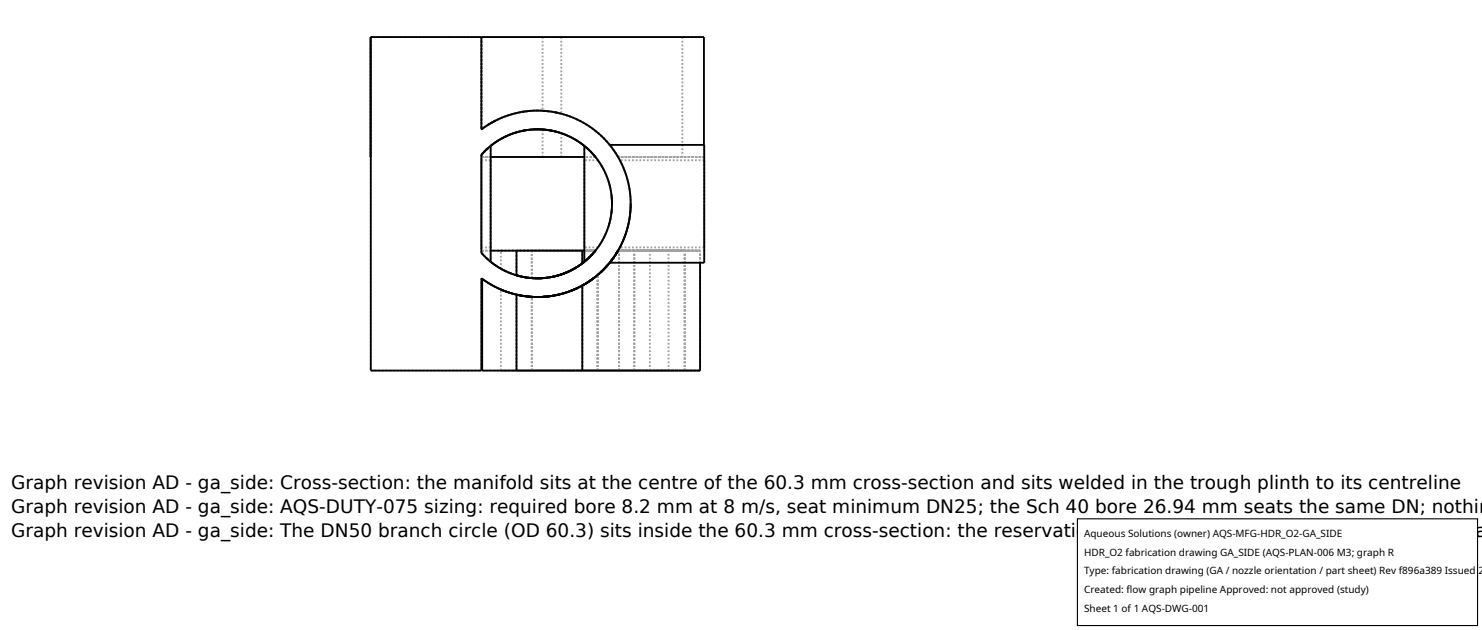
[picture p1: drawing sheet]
<svg xmlns="http://www.w3.org/2000/svg" width="212mm" height="90mm" viewBox="0 0 212 90" stroke-linecap="round" stroke-linejoin="round" font-family="sans-serif">
<g fill="none" stroke="#a0a0a0" stroke-width=".26" stroke-dasharray=".3 .3" stroke-linecap="butt">
<path d="M53 5.3h15.8M53 5.3v47.6M53 5.3v17.1M68.8 5.3v13.2M68.8 18.5a13.3 13.3 0 0 1 17.8 1.6 13.3 13.3 0 0 1 0 18 13.3 13.3 0 0 1-17.8 1.6M68.8 18.5l1.2-.8 1.2-.7 1.4-.5 1.3-.4 1.3-.2 1.4-.1 1.5 .1 1.4 .2 1.3 .3 1.3 .5 2.4 1.4 1.1 .9 1 1 1 1.1 .7 1.1M68.8 5.3h28.7M68.8 5.3h11.4M68.8 5.3h8.7M68.8 18.5a13.3 13.3 0 0 1 8.7-2.7M68.8 18.5l.3-.3M69.2 18.2l.8-.6"/>
<path d="M69.2 18.1l-.4 .4M69.5 18l-.3 .1M70.8 17.2l.7-.3M71.5 16.9l1.2-.5M72.2 19.5l.5-.2M72.7 16.4l.8-.2M72.7 16.4l-1.3 .5-1.2 .7M72.8 19.2l.8-.2M73.5 16.2l.2-.1M73.7 18.9l.7-.2M73.8 16.1l.8-.1M73.8 18.9a10.6 10.6 0 0 0-5 3.2"/>
<path d="M74.3 16l-1.6 .4M74.7 16h-.4M74.9 15.9h.5M75.2 15.9l-.5 .1M75.3 18.6l.9-.1M75.3 15.9h-.1M75.4 15.9h-.1M75.4 15.9l.5-.1M75.5 15.9h-.1M75.8 18.5l-1.9 .4M76 15.8h1.4M76.5 18.5l1.8 .1"/>
<path d="M76.5 18.5h-.6M76.5 15.8h-.9M76.6 15.8h-.1M77.4 15.8h.5M77.5 18.5h-2a10.6 10.6 0 0 0-6.7 3.6M77.5 15.8h-.9M77.5 5.3h-8.7M77.5 15.8h-1.5l-1.6 .2a13.3 13.3 0 0 0-5.6 2.5M77.5 18.5v3.9M77.5 5.3v10.5M77.6 15.8h-.1M78 15.8l.1 .1"/>
<path d="M78.2 15.9l.6 .1M78.2 15.9l-.4-.1M78.8 16l.7 .1M79.2 16l-.8-.1M79.4 18.8l.4 .1M79.6 16.1l.3 .1M79.8 18.9l.4 .1M79.9 16.2h.3M80.2 19l-.8-.2a10.6 10.6 0 0 0-10.6 3.3M80.2 16.2l-.6-.1M80.2 5.3h-11.4M80.2 19v3.4"/>
<path d="M80.2 5.3v10.9M97.5 5.3h-28.7M97.5 5.3v17.1M100.5 5.3h-31.7M68.8 39.7v13.2M68.8 36.1a10.6 10.6 0 0 0 15.3 .7 10.6 10.6 0 0 0 0-15.4 10.6 10.6 0 0 0-15.3 .7M68.8 22.1v14M68.8 36.1v-14M68.8 22.1v.3M68.8 22.1a10.6 10.6 0 0 1 8.7-3.6M68.8 22.4h8.7M68.8 22.4h11.4"/>
<path d="M68.8 22.1l.6-.7M68.8 36.1l1.3 1.3M68.8 29.1v6.2M68.8 35.3v-12.4M68.8 22.9v6.2M68.8 22.1l1.3-1.3M68.8 35.3h1.3M68.8 22.9h1.3M68.9 35.8h16.1M68.9 36.2v-.4M69 36.4l.4 .4M69.5 21.4l1.1-1"/>
<path d="M69.7 21.1l.4-.3M69.7 37.1l.3 .2M70.1 22.4h-1.3M70.1 20.8v16.6M70.1 20.8l-1.3 1.3M70.1 29.1v-6.2M70.1 22.9v12.4M70.1 35.3v-6.2M70.1 37.4l-1.3-1.3M70.1 35.8h-1.2M70.6 20.4l1.4-.8M71.5 38.4l.6 .3a10.6 10.6 0 0 0 12.9-2.9"/>
<path d="M71.5 35.8h13.5M71.5 38.4v-2.6M71.6 38.4h.1M71.7 38.5l-.2-.1M71.7 38.5h.2M71.9 38.5l.1 .1M71.9 38.6l-.1-.1M72.3 38.8h.2M72.5 38.8l.1 .1M72.8 39l-.5-.2M72.9 39l.6 .2M73.5 39.2l-.4-.1"/>
<path d="M73.8 39.3l1.2 .3a10.6 10.6 0 0 0 10-3.8M73.8 35.8h11.2M73.8 39.3v-3.5M74 39.4l-.2-.1M74.2 39.4l.4 .1M74.3 39.5l-.2-.1M74.4 39.5l-.3-.1M74.7 39.5l.3 .1M74.8 39.6l-.4-.1M75.1 39.6l-.4-.1M75.1 39.6l.9 .1M75.2 39.6h-.1"/>
<path d="M75.3 39.6h-.2M75.8 39.7l-.6-.1M76 39.7h.7a10.6 10.6 0 0 0 8.3-3.9M76 35.8h9M76 39.7v-3.9M76 39.7h.9M76.1 39.7h-.1M76.3 39.7h-.8M76.4 39.7h-.3M76.4 39.7h-.4M76.6 39.7h-.6M76.8 39.7h-.2"/>
<path d="M76.8 39.7h-.4M77 39.7h.2M77.2 39.7h-1.2M77.3 39.7h-.4M77.4 39.7l1.1-.1M77.5 22.4h-8.7M77.7 39.7h-.1M78.1 39.7h-.8M78.3 39.6l-.7 .1M78.5 39.6h-.2M78.7 39.6l-.6 .1M78.8 39.6l.8-.2"/>
<path d="M78.8 39.6h-.1M78.8 39.6h-.6M79.2 39.5l-1.9 .2M79.3 39.4l-.1 .1M79.6 39.4l-.4 .1M80.2 22.4h-11.4M80.5 39v.1M80.6 39h-.1M81 38.9h-.1M81.1 38.8l.9-.4M81.6 38.6l-.1 .1M81.6 38.6l-.4 .2"/>
<path d="M81.9 38.4l-.1 .1M82 38.4h-.1M82.1 38.3l-1.2 .6M82.2 38.2l.3-.1M82.5 38.1v-.1M82.6 38l-.1 .1M82.7 37.9h.1M82.8 37.8v.1M83 37.8h-.1M83 37.7l.2-.1M83.1 37.7l-.9 .6M83.1 37.6v.1"/>
<path d="M83.2 37.6l.2-.2M83.2 35.8h1.8M83.2 37.6v-1.8M83.3 37.5l.1-.1M83.4 37.4v.1M83.4 37.4l.7-.5M83.5 37.4h-.1M83.5 20.8l.1 .1M83.5 20.8l1.5 1.6 1.2 1.8a10.6 10.6 0 0 1-2.7 13.2M83.5 37.4l1.5-1.6 1.2-1.8a10.6 10.6 0 0 0-2.7-13.2M83.5 37.4l.1-.1M83.5 37.4v-16.6"/>
<path d="M83.5 29.1v6.2M83.5 35.3v-12.4M83.5 22.9v6.2M83.5 37.3l.2-.1M83.6 37.3l-.1 .1M83.7 37.2l-.1 .1M83.7 37.2l-.2 .2M83.7 37.1v.1M83.8 37.1l-.3 .3M83.8 37.1l.1-.1M83.8 37.1l.3-.3M83.9 37l-.7 .6"/>
<path d="M84.2 36.7l.4-.4M84.2 36.7l.8-.9M84.3 36.6l.4-.4M84.4 36.5l-.5 .5M84.7 36.2l.3-.4M84.8 36.1l-1.3 1.3M84.9 22.2l-.2-.1a10.6 10.6 0 0 0-5.2-3.3M84.9 39.7l.5-.4M84.9 36l.1-.2M84.9 39.6l.1-.1M85 39.6l-.2 .1M85 39.6l.4-.4"/>
<path d="M85 35.8l-.3 .4M85 35.8l-.4 .5M85 39.5l1.5-1.3M85 22.4h-16.2M85 22.4l-1.5-1.5-2-1.3-2.1-.8-2.4-.3-2.4 .2-2.2 .7-2 1.2-1.6 1.5M85 22.4a10.6 10.6 0 0 0-16.2-.3M85 22.4h-1.5M85 35.8l-1.3 1.3M85 35.8a10.6 10.6 0 0 1-2.4 2.2M85 35.8a10.6 10.6 0 0 1-2.7 2.4M85 35.8a10.6 10.6 0 0 1-16.1 .4M85 35.8l-1.6 1.6-2.1 1.3-1.2 .5-1.1 .3-2.4 .2"/>
<path d="M85 35.8l-1.5 1.5-1.8 1.2M85 35.8h-1.8M85 35.8h-9M85 35.8h-11.2M85 35.8h-13.5M85 35.8h-1.5M85.4 39.3v-.1M85.4 39.3l.7-.7M85.4 35.3l1.2-2.1 .4-1.1 .3-1.3 .1-2.4-.4-2.4a10.6 10.6 0 0 0-1.6-3.1M85.4 22.9h-1.9M85.4 35.3h-1.9M85.4 22.9l.2 .2"/>
<path d="M85.4 39.2v.1M85.4 39.2l.1-.1M85.6 39.1l.3-.3M85.6 39.1v-.1M85.6 39.1l.1-.1M85.6 39.1l1-1M85.6 35l-.2 .3M85.6 23.2l.3 .4M85.7 39l.1-.1M85.8 38.8l.2-.1M85.8 38.8l-.5 .5M85.8 38.8l-.8 .8"/>
<path d="M85.9 38.8l-.9 .8M85.9 38.8a13.3 13.3 0 0 0 2.4-3M85.9 34.6l-.3 .4M86 23.7l.1 .3M86.1 34.3l-.2 .3M86.1 24l.4 .8M86.1 38.6l.2-.2M86.3 38.4l.1-.1M86.3 33.8l-.2 .5M86.3 38.4l.3-.3M86.3 38.3h.1M86.4 38.3l.4-.4"/>
<path d="M86.5 24.8l.4 1.1M86.6 38.1l-1.2 1.1M86.6 38.1l.1-.2M86.6 38.1l1.3-1.7M86.7 37.9l.2-.2M86.8 37.9l.3-.4M86.8 37.8h.1M86.8 37.8l1.3-1.7M86.8 37.8a13.4 13.4 0 0 1-2.7 2.4M86.8 37.8l.3-.3M86.9 37.8l.1-.1M86.9 37.8h-.1"/>
<path d="M86.9 32.2l-.5 1.5M86.9 37.7l.1-.1M87 37.7v-.1M87 26.1l.1 .3M87 37.6l.2-.2M87 37.6l-.3 .3M87.1 37.5l1.1-1.5 .9-1.8a13.3 13.3 0 0 0-2-13.5M87.1 20.7l1.1 1.5 .9 1.8a13.3 13.3 0 0 1 1 5.1M87.1 31.6v.2M87.1 37.5l.1-.1M87.1 26.8l.2 1M87.2 31.3l-.1 .2"/>
<path d="M87.2 37.4l.1-.1M87.2 37.4l-.1 .1M87.2 37.4l-1.3 1.4M87.2 37.3l.9-1.3M87.2 37.3l1-1.3M87.2 37.3l-.3 .4M87.2 37.3a13.3 13.3 0 0 1-3.1 2.9M87.2 30.9v.3M87.3 37.3h-.1M87.3 37.3l-1.4 1.5M87.3 37.2v.1M87.3 30.5l-.1 .4"/>
<path d="M87.4 37.1l-.1 .1M87.4 29.3v.7M87.5 37l.8-1.2M87.5 37l.2-.3M87.6 36.8l-.4 .5M87.7 36.7l.4-.5M87.7 36.7l.2-.3M87.7 36.7l-.1 .2M87.7 36.6l-1.6 2-2 1.6M87.9 36.4l-.2 .3M87.9 36.3l.2-.2M88 36.3l.1-.1"/>
<path d="M88 36.2l-1.2 1.7-1.4 1.4M88.1 36.1l.2-.3M88.1 36l.2-.2M88.2 36l.1-.2M88.2 36l-.4 .6M88.2 35.9l-.5 .8M88.2 35.9l.1-.1M88.3 35.8l-.1 .1M88.3 35.8l-.9 1.3M88.3 22.4l-.8-1.2-.9-1-2-1.8-1.2-.8-1.3-.7-1.3-.5-1.3-.3-1.4-.2-1.4-.1-1.4 .1-1.3 .2-1.3 .3-1.4 .6-1.2 .6-1.2 .8M88.3 22.4l-.7-1.1-1-1.2-2-1.7-1.3-.9-1.2-.6-1.4-.5-1.3-.3-1.4-.2-1.4-.1-1.6 .1-1.3 .3-2.5 .8-1.2 .6-1.2 .9M88.3 22.4h12.2"/>
<path d="M88.3 22.4h9.2M88.3 22.4l-1.6-2.1-.9-1-1.1-.9-1.3-.8-1.3-.7-1.3-.5-1.3-.3-1.4-.2-1.4-.1-1.4 .1-1.4 .2-1.3 .4-1.4 .5-1.2 .7-1.2 .8M88.3 35.8l-1 1.5-1.2 1.3-1.4 1.2-1.5 1M88.3 35.8l-1.3 1.8-1.5 1.6-1.7 1.2-1.9 1-1.8 .6-2.2 .4h-2.1l-2-.3M88.3 35.8l-.1 .2M88.3 35.8l-.5 .8M88.3 35.8a13.3 13.3 0 0 1-19.4 4M88.3 35.8l-.8 1.1-1 1.3-1.1 1-1 .8M88.3 35.8l-.2 .3M88.3 35.8h9.5M88.3 35.8h11.7M88.3 35.8h.1"/>
<path d="M88.3 35.8h2.3M88.3 35.8h4.5M88.3 35.8h7.2M88.4 35.8h-.1M88.5 35.3l.1-.1a13.3 13.3 0 0 0-.1-12.3M88.5 22.9l.1 .1a13.3 13.3 0 0 1 1.5 6.1M90.1 29.1l-.3 2.6a13.4 13.4 0 0 1-1.3 3.6M90.6 35.8h-2.3M91.6 35.8h-3.3M92.8 35.8h-4.5M95.5 35.8h-7.2M97.5 22.4h-9.2"/>
<path d="M97.8 35.8h-6.2M100 35.8h-8.4M100 37.5v-1.7M100.5 22.4h-12.2M100.5 20.7v1.7M100.6 37.5v-16.8M100.6 29.1v6.2M100.6 35.3v-12.4M100.6 22.9v6.2M100.6 22.9h-12.1M100.6 35.3h-12.1M53 52.9h15.8"/>
<path d="M68.9 52.9h26.6M71.5 52.9h21.3M71.5 52.9v-11.6M71.7 41.4h-.1M72.7 41.8l1.8 .4 1.8 .2a13.3 13.3 0 0 0 7.8-2.2M73.1 41.9l-.8-.2M73.8 52.9h16.8M73.8 52.9v-10.8M73.9 42.1h.2M73.9 42.1l.8 .1M74.1 42.1l.1 .1M74.2 42.2l-.9-.2"/>
<path d="M74.4 42.2h-.1M74.5 42.2l.3 .1M74.7 42.3l-.1-.1M74.8 42.3h.2M75.1 42.3h.2M75.5 42.3h-.5M75.5 42.4h.2M75.7 42.4h1.4M76 52.9h12.4M76 52.9v-10.5M76 42.4h.7a13.3 13.3 0 0 0 10.5-5M76.3 42.4h.1"/>
<path d="M76.4 42.4h1M76.5 42.4h-.4M76.5 42.4h-.5M76.8 42.4h-.8M76.8 42.4h-.3M77.3 42.4l1.2-.1M77.4 42.4h.4M77.6 42.4h.1M77.7 42.4h.1M77.7 42.4h-.7M77.9 42.4h.1M78 42.4l2.3-.5"/>
<path d="M78 42.4a13.3 13.3 0 0 0 3.3-.8M78 42.4l.2-.1M78.1 42.3l-.2 .1M78.2 42.3h.3M78.3 42.3h.1M78.5 42.3h-.2M78.6 42.3h-.1M78.6 42.3h.1M78.7 42.3l.3-.1M78.7 42.3h.1M78.8 42.3l.7-.2M78.8 42.3l.1-.1"/>
<path d="M78.9 42.2h.4M79 42.2l.4-.1M79.5 42.1h.3M79.5 42.1h.2M79.6 42.1l-1.8 .3M79.7 42.1l-1 .2M79.8 42.1l-1.5 .2-1.3 .1M79.8 42.1l1.2-.4M79.9 42l.6-.1M80 42l.3-.1M80.2 42h-.3M80.4 41.9l.2-.1"/>
<path d="M80.5 41.9h-.1M80.5 41.9l1.5-.5M80.5 41.9l-.6 .1M80.5 41.9l-.7 .2M80.6 41.8h.1M80.7 41.8l.6-.2M81.1 41.7l.4-.2M81.2 41.6l.3-.1M81.5 41.5l-1.5 .5M81.5 41.5h.1M81.6 41.5l-1 .4M81.6 41.5l.3-.1"/>
<path d="M81.6 41.5h.1M81.6 41.5l.6-.2M81.8 41.4l-.1 .1M81.9 41.4l-.4 .1M81.9 41.4h.1M81.9 41.4l.2-.1M82 41.4h-.1M82 41.4l-1.4 .5M82 41.4v-.1M82 41.3h.2M82.1 41.3h.1M82.2 41.3h-.1"/>
<path d="M82.2 41.3l-.2 .1M82.2 52.9h-6.2M82.2 52.9h-8.4M82.2 52.9h-10.7M82.2 41.3l.9-.5M82.3 41.2l-.1 .1M82.4 41.2v-.1M82.4 41.1h.1M82.5 41.1l-.2 .1M82.5 41.1l-.3 .2M82.6 41h.1M82.8 41l.7-.4"/>
<path d="M82.9 40.9l-.7 .4M83.1 40.8l-.6 .3M83.1 40.8l-.1 .1M83.2 40.8l1.5-1 1.4-1.2 1.2-1.3 1-1.5M83.2 40.8l1.3-.9 1.4-1.1M83.2 52.9h16.8M83.2 52.9v-12.1M83.2 40.8l1.7-1.1M83.2 40.8l1.3-.8 1-.9M83.3 40.7l-.1 .1M83.3 40.7l-.2 .1M83.3 40.7l-.8 .4"/>
<path d="M83.4 40.6l-.1 .1M83.6 40.5h.1M83.9 40.4l1.1-.8M83.9 40.3v.1M83.9 40.3l-.3 .2M84 40.3l-.8 .4M84.1 40.2l-.1 .1M84.3 40.1l-.3 .2M84.3 40.1l-1.1 .7M85.4 52.9h12.4M85.4 52.9v-13.6M88.4 52.9h-6.2"/>
<path d="M88.4 52.9v-17.1M90.6 52.9h-8.4M90.6 52.9h-7.4M90.6 52.9v-17.1M91.6 52.9h-6.2M91.6 52.9h-8.4M92.8 52.9h-10.6M92.8 52.9v-17.1M95.5 52.9h-13.3M95.5 52.9v-17.1M97.8 52.9h-6.2M97.8 52.9v-17.1"/>
<path d="M100 52.9h-8.4M100 52.9v-17.1"/>
</g>
<g fill="none" stroke="#000" stroke-width=".26">
<path d="M53 5.3v47.6h15.8v-13.2a13.3 13.3 0 0 0 17.8-1.6 13.3 13.3 0 0 0 0-18 13.3 13.3 0 0 0-17.8-1.6M68.8 5.3v13.2M68.8 18.5h.1M68.9 18.4l-.1 .1M69.2 18.2h-.1M69.2 18.1h.1M69.6 17.9l-.1 .1M70.2 17.6l-.6 .3M70.8 17.2l-.8 .4M71.5 16.9h.1M72.2 19.5l-.2 .1M72.7 16.4h.1"/>
<path d="M72.8 19.2l-.1 .1M73.5 16.2h.1M73.7 18.9l-.1 .1M73.8 16.1h-.1M73.9 18.9h-.1M74.3 16h.1M74.7 16h.1M74.9 15.9l-.3 .1M75.2 15.9h.1M75.3 18.6l-.9 .1M75.3 15.9h.1M75.4 15.9h.1"/>
<path d="M75.6 15.8l-.1 .1M75.9 18.5h-.1M76 15.8h-.1M76.5 18.5h-.3M76.5 18.5a10.6 10.6 0 0 1 3 .3M76.6 15.8h-.1M77.4 15.8h.1M77.5 15.8h.1M77.6 15.8h.2M77.9 15.8h.1M78.1 15.9h.1M78.2 15.9h.1"/>
<path d="M78.3 18.6l1.1 .2M78.3 15.9h.1M78.8 16h.1M79.2 16l.4 .1M79.8 18.9h.1M79.9 16.2h.1M68.9 36.2l.1 .2M69.3 21.5a10.6 10.6 0 0 1 15.2 .3 10.6 10.6 0 0 1-.6 15.2 10.6 10.6 0 0 1-15.1-.9v-14zM69.4 36.8l.3 .3M69.5 21.4h-.1M69.7 21.1l-.9 1M70 37.3l.1 .1"/>
<path d="M70.1 22.4h13.4M70.1 35.8h13.4M70.6 20.4h.1M71.5 38.4h.1M71.7 38.4v.1M71.7 38.5h.1M71.9 38.6l.4 .2M72 38.6l.3 .2M72.5 38.8h.1M72.6 38.9l.3 .1M72.8 39h.1M72.8 39l.3 .1"/>
<path d="M73.5 39.2l.3 .1M73.8 39.3l2.2 .4M73.8 35.8v3.5M73.8 39.3l.3 .1M73.8 39.3h.1M73.8 39.3l.4 .1M74 39.4h.1M74.3 39.5h.3M74.6 39.5h.1M74.7 39.5h.1M74.8 39.6h.3M75 39.6h.1"/>
<path d="M75.2 39.6h.1M75.3 39.6l.2 .1M75.8 39.7h.2M76 39.7h.1M76.1 39.7h.1M76.3 39.7h.2M76.5 39.7h.1M76.9 39.7h-.1h.1M77.2 39.7h.1h-.4M77.3 39.7h-.8M77.4 39.7h-.2M77.6 39.7h-.3h.3"/>
<path d="M78.1 39.7h-.4M78.2 39.6l-.1 .1M78.7 39.6h-.2M78.8 39.6h-.3M79.2 39.5l-.4 .1M79.6 39.4l.5-.2zM79.6 39.4l-.9 .2M79.6 39.4l-.8 .2M80.1 39.2l-.5 .2M80.5 39.1l-1.2 .3M80.7 39l-.6 .2M80.8 39l-.7 .2"/>
<path d="M80.8 39h.1M80.8 38.9l.5-.2-1.2 .5M80.8 38.9l-.7 .3M80.8 38.9v.1M80.9 38.9l-.2 .1M80.9 38.9h-.1M81.1 38.8l-1 .4M81.2 38.8l-.2 .1M81.4 38.7h-.1M81.5 38.7h-.1M81.6 38.6l-.2 .1M81.7 38.5l-.1 .1"/>
<path d="M81.8 38.5l-.2 .1M81.9 38.4l-1.3 .6M82.2 38.3h-.1M82.2 38.3h.1M82.3 38.2l-.4 .2M82.5 38.1h.1M82.5 38.1l-.5 .3 .2-.1M82.6 38l-1 .6M82.6 38h.1M82.7 37.9l-.2 .1M82.8 37.9h.1M82.8 37.9l-.2 .1"/>
<path d="M82.9 37.8l-.1 .1M82.9 37.8h.1M83 37.7l-.2 .2M83.2 37.6l-.2 .2M83.2 35.8v1.8M83.2 37.6h-.1M83.3 37.5l-.1 .1M83.3 37.5h.1M83.4 37.5h-.1M83.4 37.4l.1-.1-.3 .3M83.4 37.4h.1M83.4 37.4a10.6 10.6 0 0 1-9.6 1.9"/>
<path d="M83.5 37.4v-16.6a10.6 10.6 0 0 0-13.4 0v16.6l1.4 1M83.5 37.4l-.3 .2M83.5 37.4h-.1M83.6 20.9l1.4 1.5-.1-.2M83.6 37.3h.1M83.8 37.1l-.2 .2M84.1 36.9h.1M84.1 36.8v.1M84.2 36.7l-.1 .1M84.3 36.6l-.4 .4M84.5 39.9l.2-.1-.4 .3M84.6 36.3l-.2 .2"/>
<path d="M84.7 36.2l-1 1M84.9 39.7h.1M84.9 36l-.3 .3M84.9 39.6l-.8 .6M85 39.6h.1M85 39.5h.1M85 35.8l-.2 .3M85 35.8h.1M85.3 39.3l-.6 .5 .1-.1M85.4 39.3l-2.2 1.5M85.4 39.3h.1M85.4 22.9h.1"/>
<path d="M85.4 39.2h.1M85.5 39.1h.1l-.2 .1M85.6 39.1l-.2 .2M85.6 39.1h-.1M85.6 23.1v.1M85.6 35h.1M85.7 39h-.1M85.8 38.8l-.1 .2M85.9 23.6l.1 .1M85.9 38.8h.1M85.9 34.6h.1M85.9 38.8l-.1 .1"/>
<path d="M86 38.7l-.1 .1M86.1 38.6l-.1 .1M86.1 34.3h.1M86.1 24h.1M86.1 38.6h.1M86.3 38.4l-.2 .2M86.3 38.4h.1M86.3 38.3v.1M86.4 33.7l-.1 .1M86.5 24.8h.1M86.6 38.1l-.2 .2M86.6 38.1l-.1 .1"/>
<path d="M86.7 37.9l-.1 .2M86.7 37.9l-.8 .9M86.7 37.9v.1M86.8 37.9h.1M86.8 37.8l-.1 .1M86.8 37.8l-.2 .3M86.8 37.8h.1M86.9 37.8h.1M86.9 37.7v.1M86.9 25.9l.1 .2M87 37.7h.1M87 37.6h.1"/>
<path d="M87.1 31.8l-.2 .4M87.1 26.4v.4M87.1 37.5h.1M87.1 20.7h13.5v16.8h-13.5M87.1 31.5v.1M87.2 31.2v.1M87.2 30.9h.1M87.3 37.3l-.3 .3M87.3 37.3h.1M87.3 37.2l-.1 .2v-.1M87.3 27.8l.1 1.5M87.3 37.2h.1"/>
<path d="M87.4 37.2l-.1 .1M87.4 30l-.1 .5M87.4 37.1l-.1 .1M87.5 37l-.4 .5M87.5 37l-.2 .3M87.6 36.9l-.2 .2M87.7 36.7l-.4 .5M87.7 36.7l-.3 .5M87.7 36.7h.1M87.8 36.6l-.2 .2zM87.9 36.3v.1M88.1 36.1l-.1 .1"/>
<path d="M88.1 36.1v.1M88.1 36.1h.1M88.2 36l-.1 .2M88.2 35.9h.1M88.2 35.9v.1M88.2 35.9l-.1 .2M88.3 35.8l-.4 .6 .1-.1M90.1 29.1a13.3 13.3 0 0 1-3 8.4M100 37.5v15.4h-31.1v-13.1a13.3 13.3 0 0 0 4.9 2.3M100.5 20.7v-15.4h-47.6l.1 17.1M71.6 41.4l1.1 .4M71.7 41.4l.4 .2"/>
<path d="M72.1 41.6l.2 .1M73.1 41.9l.2 .1M73.8 42.1h.1M73.8 42.1v10.8M73.8 42.1h.3M74.1 42.1l.2 .1M74.2 42.2h.2M74.2 42.2h.1M74.3 42.2h.3M74.4 42.2h.1M74.6 42.2l1.4 .2M74.7 42.2l.1 .1"/>
<path d="M74.7 42.3h.4M74.8 42.3l2.6 .1M75.3 42.3l.2 .1M75.5 42.3l.5 .1M76 42.4h.3M76 42.4h.1M76 42.4h.5M76.5 42.4h.1M77 42.4h-.2M77.2 42.4h-.1M77.3 42.4h-.1M77.6 42.4h-.2"/>
<path d="M77.7 42.4h.1M77.8 42.4h.1M77.9 42.4h-.2M77.9 42.4h-1.4M78 42.4h-2M78 42.4h-1.5M78 42.4h.1M78.2 42.3l-.2 .1M78.2 42.3h.1M78.3 42.3h-.1M78.3 42.3h.1M78.3 42.3h-.2"/>
<path d="M78.4 42.3h-.1M78.4 42.3h.1M78.7 42.3h.1M78.8 42.3h.1M78.8 42.3h-.4M78.9 42.2h.1M79 42.2h.1M79.5 42.1h-.1M79.5 42.1h.1M79.7 42.1h.1M79.7 42.1l.3-.1-.7 .2M79.9 42l-1.7 .3-1.7 .1"/>
<path d="M79.9 42l-.1 .1M80.5 41.9h.1M80.6 41.9h-.1M80.6 41.9h.1M80.6 41.8l-.4 .2M81.1 41.7l-.5 .1M81.1 41.7h-.1M81.2 41.6l-.1 .1M81.3 41.6h.1M81.6 41.5h-.1M81.6 41.5l-.3 .1M81.6 41.5h.1"/>
<path d="M81.7 41.5h-.1M81.8 41.4h.1M81.9 41.4h-.1M81.9 41.4l-.2 .1M81.9 41.4h.1M81.9 41.4l-.6 .2M82 41.4h.1M82 41.4h-.1M82 41.3h.1M82.1 41.3h.1M82.2 41.3h-.1M82.2 41.3a13.3 13.3 0 0 1-8.4 .8"/>
<path d="M82.2 41.3l-.6 .2M82.2 41.3h.1M82.2 41.3l-.2 .1M82.2 41.2l-.2 .2M82.2 41.2h.1M82.3 41.2h.1M82.3 41.2h-.1M82.4 41.2h-.1M82.4 41.2h.1M82.4 41.1h.1M82.5 41.1l-.2 .1M82.5 41.1h.1"/>
<path d="M82.5 41.1l-.3 .2M82.6 41.1h-.1M82.6 41v.1M82.6 41h.1M82.7 41h.1M82.8 41h-.1M83 40.9h-.1M83.2 40.8l-1 .5M83.2 40.8h-.1M83.2 40.8v12.1M83.2 40.8h.1M83.2 40.7v.1"/>
<path d="M83.3 40.7h.1M83.5 40.6h.1M83.7 40.5l-.3 .1M84 40.3l-.7 .4 .3-.2-.1 .1M84 40.3h-.1M84 40.3h.1M84.1 40.2h.1M84.3 40.1h.1M84.3 40.1l.2-.2z"/>
</g>
<path d="M153.9 74.1h57.1v15.2h-57.1z" fill="#fff" stroke="#000" stroke-width=".16"/>
<g font-size="2.6">
<text x="1.6" y="69.8">Graph revision AD - ga_side: Cross-section: the manifold sits at the centre of the 60.3 mm cross-section and sits welded in the trough plinth to its centreline</text>
<text x="1.6" y="73.3">Graph revision AD - ga_side: AQS-DUTY-075 sizing: required bore 8.2 mm at 8 m/s, seat minimum DN25; the Sch 40 bore 26.94 mm seats the same DN; nothin</text>
<text x="1.6" y="76.7">Graph revision AD - ga_side: The DN50 branch circle (OD 60.3) sits inside the 60.3 mm cross-section: the reservation is sized to the largest issued branch (hea</text>
</g>
<g font-size="1.4">
<text x="154.8" y="76.6">Aqueous Solutions (owner) AQS-MFG-HDR_O2-GA_SIDE</text>
<text x="154.8" y="79.3">HDR_O2 fabrication drawing GA_SIDE (AQS-PLAN-006 M3; graph R</text>
<text x="154.8" y="82">Type: fabrication drawing (GA / nozzle orientation / part sheet) Rev f896a389 Issued 2</text>
<text x="154.8" y="84.7">Created: flow graph pipeline Approved: not approved (study)</text>
<text x="154.8" y="87.4">Sheet 1 of 1 AQS-DWG-001</text>
</g>
</svg>
